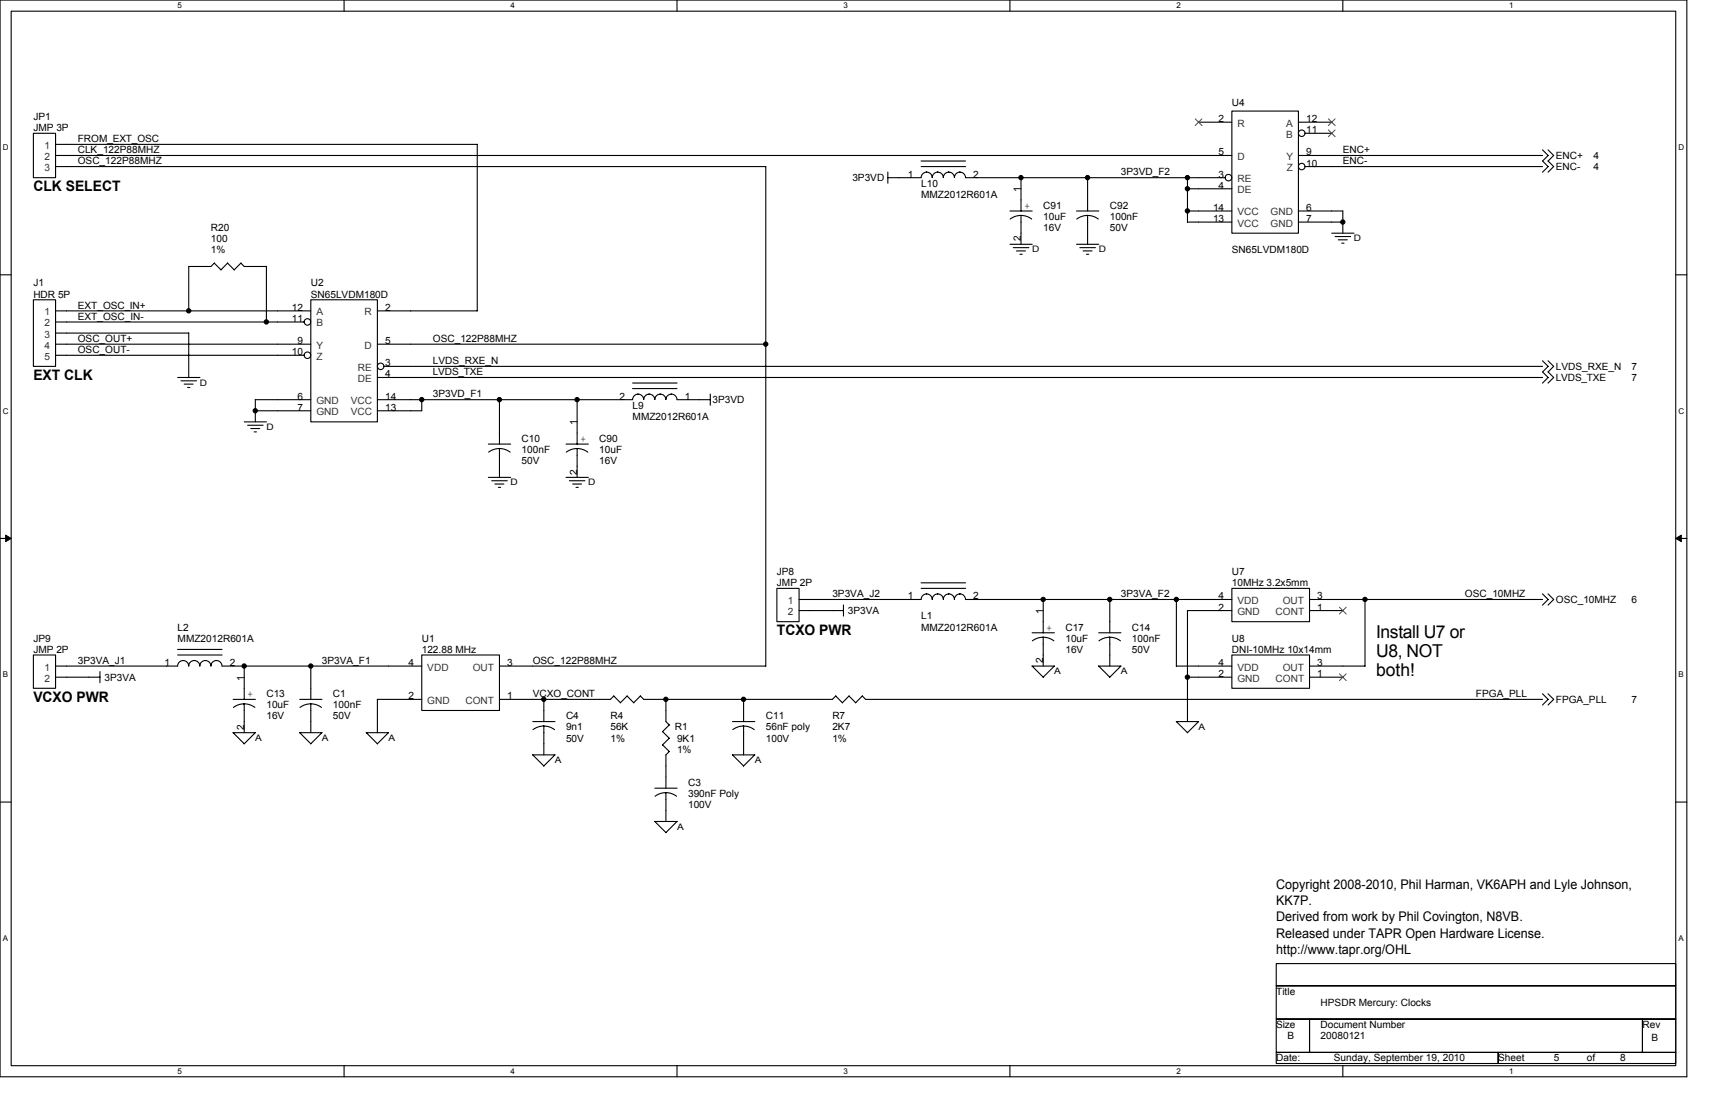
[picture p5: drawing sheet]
<svg xmlns="http://www.w3.org/2000/svg" width="432mm" height="279mm" viewBox="0 0 432 279" stroke-linecap="round" stroke-linejoin="round" font-family="sans-serif">
<path d="M0 0h424.7v271h-424.7zM2.8 2.8h419.1v265.4h-419.1z" fill="none" stroke="#000" stroke-width=".28"/>
<g fill="#fff">
<path d="M44.7 .3h1.1v2.2h-1.1z"/>
<path d="M44.7 268.5h1.1v2.3h-1.1z"/>
</g>
<path d="M86.6 0v2.8M86.6 268.2v2.8" fill="none" stroke="#000" stroke-width=".28"/>
<g fill="#fff">
<path d="M128.5 .3h1.2v2.2h-1.2z"/>
<path d="M128.5 268.5h1.2v2.3h-1.2z"/>
</g>
<path d="M170.5 0v2.8M170.5 268.2v2.8" fill="none" stroke="#000" stroke-width=".28"/>
<g fill="#fff">
<path d="M212.4 .3h1.1v2.2h-1.1z"/>
<path d="M212.4 268.5h1.1v2.3h-1.1z"/>
</g>
<path d="M254.3 0v2.8M254.3 268.2v2.8" fill="none" stroke="#000" stroke-width=".28"/>
<g fill="#fff">
<path d="M296.2 .3h1.1v2.2h-1.1z"/>
<path d="M296.2 268.5h1.1v2.3h-1.1z"/>
</g>
<path d="M338.1 0v2.8M338.1 268.2v2.8" fill="none" stroke="#000" stroke-width=".28"/>
<g fill="#fff">
<path d="M380 .3h1.1v2.2h-1.1z"/>
<path d="M380 268.5h1.1v2.3h-1.1z"/>
<path d="M.7 36h1.5v2.2h-1.5z"/>
<path d="M422.6 36h1.5v2.2h-1.5z"/>
<path d="M.7 102.3h1.5v2.3h-1.5z"/>
<path d="M422.6 102.3h1.5v2.3h-1.5z"/>
</g>
<path d="M0 69.2h2.8M421.9 69.2h2.8" fill="none" stroke="#000" stroke-width=".28"/>
<g fill="#fff">
<path d="M.7 168.7h1.4v2.2h-1.4z"/>
<path d="M422.6 168.7h1.3v2.2h-1.3z"/>
</g>
<path d="M0 135.5h2.8M421.9 135.5h2.8" fill="none" stroke="#000" stroke-width=".28"/>
<path d="M1.4 134.7l1.4 .8-1.4 .8zM421.9 135.5l1.4-.8v1.6z" fill="#000" stroke="#000" stroke-width=".25"/>
<g fill="#fff">
<path d="M.7 235.1h1.4v2.2h-1.4z"/>
<path d="M422.6 235.1h1.4v2.2h-1.4z"/>
</g>
<g fill="none" stroke="#000" stroke-width=".28">
<path d="M8.4 33.5h5.6v11.2h-5.6zM14 36.3h106.2v42h-25.2M14 39.1h296.2M301.8 30.8h8.4M310.2 28h16.7v30.7h-16.7zM326.9 39.1h61.5M326.9 30.8h8.4M328.6 33.5h6.7M388.4 37.7l1.4 1.4-1.4 1.4 1.4 1.4-1.4 1.4M389.8 37.7l1.4 1.4-1.4 1.4 1.4 1.4-1.4 1.4M14 41.9h178.8v125.8h-67M223.5 44.7h8.4"/>
<path d="M223.5 43.3v2.8M231.9 40.5h11.2M231.9 44.7a1.37 1.37 0 0 1 1.4-1.4 1.4 1.4 0 0 1 1.4 1.4 1.37 1.37 0 0 1 1.4-1.4 1.4 1.4 0 0 1 1.4 1.4 1.37 1.37 0 0 1 1.4-1.4 1.4 1.4 0 0 1 1.4 1.4 1.37 1.37 0 0 1 1.4-1.4 1.4 1.4 0 0 1 1.4 1.4M231.9 41.9h11.2M243.1 44.7h65.4M254.3 53.1h5.6M254.3 55.1l1.3-.6 1.4-.3 1.5 .3 1.3 .6M257.1 44.7v8.4M257.1 54.2v7.3M271 53.1h5.6M271.1 55.1l1.3-.6 1.4-.3 1.5 .3 1.2 .6M273.8 44.7v8.4"/>
<path d="M273.8 54.2v7.3M299 53.1h11.2M299 47.5h11.2M299 44.7v11.2h11.2M326.9 53.1h11.2M326.9 55.9h11.2M328.6 41.9h59.8M335.3 58.7h5.6M336.1 59.5h4M338.1 53.1v5.6M8.4 75.5h5.6v16.7h-5.6zM14 78.3h64.3"/>
<path d="M47.5 67.1v11.2M54 66.2l-.9 .9h-5.6M57.3 66.2l-1.7 1.7-1.6-1.7M60.6 66.2l.9 .9h5.6M60.7 66.2l-1.7 1.7-1.7-1.7M67.1 67.1v13.9M78.3 75.5h16.7v30.7h-16.7zM254.3 61.5h5.6M255.1 62.3h3.9M255.9 63.2h2.3M256.8 64h.6M271 61.5h5.6"/>
<path d="M271.9 62.3h3.9M272.7 63.2h2.3M273.6 64h.5M337 60.4h2.2M337.8 61.2h.6M14 81h62.6M14 83.8h33.5v11.2M14 86.6h64.3M14 89.4h62.6M44.7 95h5.6M45.6 95.9h3.9M46.4 96.7h2.2"/>
<path d="M47.2 97.5h.6M95 95h293.4M95 86.6h97.8M96.7 92.2h291.7M159.3 97.8h11.2M159.3 96.4h11.2M178.8 99.2v2.8M388.4 93.6l1.4 1.4-1.4 1.4M388.4 90.8l1.4 1.4-1.4 1.4M389.8 93.6l1.4 1.4-1.4 1.4M389.8 90.8l1.4 1.4-1.4 1.4M61.5 106.2h5.6"/>
<path d="M62.3 107h4M63.1 107.9h2.3M64 108.7h.6M64.3 103.4h14M78.3 100.6h-14v5.6M95 100.6h64.3a1.37 1.37 0 0 1 1.4-1.4 1.4 1.4 0 0 1 1.4 1.4 1.37 1.37 0 0 1 1.3-1.4h.1a1.4 1.4 0 0 1 1.4 1.4 1.37 1.37 0 0 1 1.3-1.4h.1a1.4 1.4 0 0 1 1.4 1.4 1.37 1.37 0 0 1 1.3-1.4h.1a1.4 1.4 0 0 1 1.4 1.4h8.3M106.2 100.6v2.8h-11.2M123 111.8h5.6M123 113.8l1.3-.7 1.4-.2 1.5 .2 1.2 .7M125.8 100.6v11.2M125.8 112.9v7.3M142.5 111.8h5.6"/>
<path d="M142.6 113.8l1.3-.7 1.4-.2 1.4 .2 1.3 .7M145.3 100.6v11.2M145.3 112.9v7.3M123 120.2h5.6M123.8 121h3.9M124.6 121.8h2.3M125.5 122.7h.5M142.5 120.2h5.6M143.4 121h3.9M144.2 121.8h2.2M145 122.7h.6M195.6 148.1h5.6v8.4h-5.6z"/>
<path d="M201.2 150.9h30.7a1.37 1.37 0 0 1 1.4-1.4 1.4 1.4 0 0 1 1.4 1.4 1.37 1.37 0 0 1 1.4-1.4 1.4 1.4 0 0 1 1.4 1.4 1.37 1.37 0 0 1 1.4-1.4 1.4 1.4 0 0 1 1.4 1.4 1.37 1.37 0 0 1 1.4-1.4 1.4 1.4 0 0 1 1.4 1.4h67.1M201.2 153.7h11.2M212.4 152.3v2.8M231.9 146.7h11.2M231.9 148.1h11.2M259.9 159.3h5.6M262.7 150.9v8.4M276.6 159.3h5.6M279.4 150.9v8.4M296.2 150.9v16.8h14M310.2 148.1h19.5v8.4h-19.5zM310.2 153.7h-11.2v27.9"/>
<path d="M329.7 153.7h8.4M329.7 150.9h58.7M343.7 150.9v16.8h-14M388.4 149.5l1.4 1.4-1.4 1.4M389.8 149.5l1.4 1.4-1.4 1.4M8.4 164.9h5.6v8.3h-5.6zM14 167.7h30.7M14 170.5h11.2M25.2 169v2.9M44.7 163.5h11.2M44.7 167.6a1.37 1.37 0 0 1 1.4-1.3 1.4 1.4 0 0 1 1.4 1.3 1.37 1.37 0 0 1 1.4-1.3 1.4 1.4 0 0 1 1.4 1.3 1.37 1.37 0 0 1 1.4-1.3 1.4 1.4 0 0 1 1.4 1.3 1.37 1.37 0 0 1 1.4-1.3 1.4 1.4 0 0 1 1.4 1.3M44.7 164.9h11.2"/>
<path d="M55.9 167.7h50.3M58.7 176h5.6M58.8 178.1l1.2-.7 1.5-.2 1.4 .2 1.3 .7M61.5 167.6v8.5M61.5 177.2v7.2M75.5 176h5.6M75.5 178.1l1.3-.7 1.4-.2 1.5 .2 1.2 .7M78.3 167.6v8.4M78.3 177.2v7.2M95 176h11.2M95 176v8.4M106.2 164.9h19.6v13.9h-19.6z"/>
<path d="M125.8 176h27.9l.9-.8 1.6 1.7M136.9 176v5.6M157.9 175.2l1.7 1.7M157.9 175.2l-1.7 1.7M161.2 175.2l.9 .8h47.5l.8-.8 1.7 1.7M161.2 175.2l-1.6 1.7M167.7 176v5.6l.8 .9-1.7 1.7 1.7 1.6-1.7 1.7 1.7 1.7M187.2 176v5.6M212.1 176.9l1.7-1.7 1.7 1.7M217.1 175.2l.9 .8h170.4M217.1 175.2l-1.7 1.7M259.8 167.6l2.9 2.9"/>
<path d="M259.9 167.7h5.6M259.9 161.3l1.3-.7 1.4-.2 1.5 .2 1.2 .7M262.7 160.4v7.3M265.5 167.7l-2.9 2.8M276.6 167.6l2.8 2.9 2.8-2.8h-5.6M276.7 161.3l1.3-.7 1.4-.2 1.4 .2 1.3 .7M279.4 160.4v7.3M299 170.5h11.2M310.2 164.9h19.5v8.3h-19.5zM329.7 170.5h8.4M388.4 174.6l1.4 1.4-1.4 1.5M389.8 174.6l1.4 1.4-1.4 1.5"/>
<path d="M64.3 184.4l-2.8 2.8M64.3 184.4h-5.6l2.8 2.8M75.4 184.4l2.9 2.8M75.5 184.4h5.6l-2.9 2.8M95 187.2l-2.8-2.8h5.6l-2.8 2.8M134.1 190l2.8 2.8 2.8-2.8h-5.6M134.1 181.6h5.6M134.2 183.7l1.3-.7 1.4-.2 1.5 .2 1.2 .7M136.9 182.8v7.2M164.9 198.4h5.6M167.7 190v8.4M167.7 199.5v7.3"/>
<path d="M168.5 189.2l-.9 .8M184.4 190l2.8 2.8 2.8-2.8h-5.6M184.4 181.6h5.6M184.5 183.7l1.3-.7 1.4-.2 1.4 .2 1.3 .7M187.2 182.8v7.2M296.2 181.6l2.8 2.8 2.8-2.8M296.2 181.6h5.6M0 201.9h2.8M164.9 200.4l1.3-.7 1.4-.2 1.5 .2 1.2 .7M167.7 209.6l-2.8-2.8h5.6l-2.9 2.8M421.9 201.9h2.8M321.3 242.5h100.6v5.6h-100.6z"/>
<path d="M321.3 248.1h100.6v8.4h-100.6zM321.3 256.5h8.4v8.4h-8.4zM329.7 256.5h83.8v8.4h-83.8zM413.5 256.5h8.4v8.4h-8.4zM321.3 264.9h55.9v2.8h-55.9zM377.2 264.9h44.7v2.8h-44.7z"/>
<circle cx="327.7" cy="33.5" r=".82"/>
<circle cx="309.3" cy="44.7" r=".82"/>
<circle cx="327.7" cy="41.9" r=".82"/>
<circle cx="77.4" cy="81" r=".82"/>
<circle cx="77.4" cy="89.4" r=".82"/>
<circle cx="95.8" cy="92.2" r=".82"/>
</g>
<path d="M300.9 29.9l1.7 1.7M302.6 29.9l-1.7 1.7M334.5 32.7l1.7 1.7M334.5 29.9l1.7 1.7M336.1 32.7l-1.7 1.7M336.1 29.9l-1.7 1.7M337.2 152.8l1.8 1.8M338.9 152.8l-1.7 1.8M337.2 169.6l1.8 1.7M338.9 169.6l-1.7 1.7" fill="none" stroke="#4c4c4c" stroke-width=".25"/>
<g fill="#000" stroke="#000" stroke-width=".28">
<circle cx="257.1" cy="44.7" r=".54"/>
<circle cx="273.8" cy="44.7" r=".54"/>
<circle cx="299" cy="53.1" r=".54"/>
<circle cx="299" cy="44.7" r=".54"/>
<circle cx="299" cy="47.5" r=".54"/>
<circle cx="338.1" cy="55.9" r=".54"/>
<circle cx="47.5" cy="78.2" r=".54"/>
<circle cx="67.1" cy="81" r=".54"/>
<circle cx="192.8" cy="86.6" r=".54"/>
<circle cx="64.3" cy="103.4" r=".54"/>
<circle cx="106.2" cy="100.6" r=".54"/>
<circle cx="125.7" cy="100.6" r=".54"/>
<circle cx="145.3" cy="100.6" r=".54"/>
<circle cx="262.6" cy="150.9" r=".54"/>
<circle cx="279.4" cy="150.9" r=".54"/>
<circle cx="296.2" cy="150.9" r=".54"/>
<circle cx="343.7" cy="150.9" r=".54"/>
<circle cx="61.5" cy="167.6" r=".54"/>
<circle cx="78.2" cy="167.6" r=".54"/>
<circle cx="136.9" cy="176" r=".54"/>
<circle cx="167.6" cy="176" r=".54"/>
<circle cx="187.2" cy="176" r=".54"/>
<circle cx="299" cy="170.4" r=".54"/>
</g>
<g font-size="4.5">
<text x="346.5" y="160.5">Install U7 or</text>
<text x="346.5" y="165.3">U8, NOT</text>
<text x="346.5" y="170.1">both!</text>
</g>
<g font-size="3.6">
<text x="8.4" y="48.1">CLK SELECT</text>
<text x="8.4" y="95.6">EXT CLK</text>
<text x="195.6" y="159.9">TCXO PWR</text>
<text x="8.4" y="176.6">VCXO PWR</text>
</g>
<g font-size="3.3">
<text x="321.3" y="223.8">Copyright 2008-2010, Phil Harman, VK6APH and Lyle Johnson,</text>
<text x="321.3" y="227.8">KK7P.</text>
<text x="321.3" y="231.9">Derived from work by Phil Covington, N8VB.</text>
<text x="321.3" y="236">Released under TAPR Open Hardware License.</text>
<text x="321.3" y="240.1">http://www.tapr.org/OHL</text>
</g>
<g font-size="2.5">
<text x="310.2" y="26.6">U4</text>
<text x="8.4" y="30.2">JP1</text>
<text x="8.4" y="33">JMP 3P</text>
<text x="19.6" y="35.8">FROM_EXT_OSC</text>
<text x="306.8" y="30.7">2</text>
<text x="328.9" y="33.5">11</text>
<text x="328.9" y="30.7">12</text>
<text x="19.6" y="38.6">CLK_122P88MHZ</text>
<text x="19.6" y="41.4">OSC_122P88MHZ</text>
<text x="306.8" y="39.1">5</text>
<text x="328.9" y="41.9">10</text>
<text x="328.9" y="39.1">9</text>
<text x="338.1" y="38.6">ENC+</text>
<text x="338.1" y="41.4">ENC-</text>
<text x="391.7" y="40">ENC+</text>
<text x="401.2" y="40">4</text>
<text x="214.6" y="45.6">3P3VD</text>
<text x="228.6" y="44.7">1</text>
<text x="231.9" y="47">L10</text>
<text x="245" y="44.7">2</text>
<text x="282.2" y="44.2">3P3VD_F2</text>
<text x="306.8" y="44.7">3</text>
<text x="306.8" y="47.5">4</text>
<text x="391.7" y="42.8">ENC-</text>
<text x="401.2" y="42.8">4</text>
<text x="231.9" y="49.8">MMZ2012R601A</text>
<text x="257" y="48.4" transform="rotate(-90 257 48.4)">1</text>
<text x="257.9" y="52.6">+</text>
<text x="262.7" y="52.6">C91</text>
<text x="279.4" y="52.6">C92</text>
<text x="305.4" y="53.1">14</text>
<text x="328.9" y="53.1">6</text>
<text x="53.1" y="58.1">R20</text>
<text x="262.7" y="55.4">10uF</text>
<text x="262.7" y="58.1">16V</text>
<text x="279.4" y="55.4">100nF</text>
<text x="279.4" y="58.1">50V</text>
<text x="305.4" y="55.9">13</text>
<text x="328.9" y="55.9">7</text>
<text x="53.1" y="60.9">100</text>
<text x="53.1" y="63.7">1%</text>
<text x="257" y="60.8" transform="rotate(-90 257 60.8)">2</text>
<text x="310.2" y="63.7">SN65LVDM180D</text>
<text x="8.4" y="72.1">J1</text>
<text x="8.4" y="74.9">HDR 5P</text>
<text x="19.6" y="77.7">EXT_OSC_IN+</text>
<text x="78.3" y="72.1">U2</text>
<text x="78.3" y="74.9">SN65LVDM180D</text>
<text x="19.6" y="80.5">EXT_OSC_IN-</text>
<text x="73.5" y="81">11</text>
<text x="73.5" y="78.2">12</text>
<text x="97" y="78.2">2</text>
<text x="19.6" y="88.9">OSC_OUT-</text>
<text x="19.6" y="86.1">OSC_OUT+</text>
<text x="73.5" y="89.4">10</text>
<text x="74.9" y="86.6">9</text>
<text x="97" y="86.6">5</text>
<text x="109" y="86.1">OSC_122P88MHZ</text>
<text x="97" y="92.2">3</text>
<text x="97" y="95">4</text>
<text x="109" y="94.5">LVDS_TXE</text>
<text x="109" y="91.7">LVDS_RXE_N</text>
<text x="391.7" y="95.9">LVDS_TXE</text>
<text x="391.7" y="93.1">LVDS_RXE_N</text>
<text x="410.7" y="93.1">7</text>
<text x="410.7" y="95.9">7</text>
<text x="74.9" y="100.6">6</text>
<text x="97" y="100.6">14</text>
<text x="109" y="100.1">3P3VD_F1</text>
<text x="155.9" y="100.6">2</text>
<text x="172.4" y="100.6">1</text>
<text x="179.4" y="101.5">3P3VD</text>
<text x="74.9" y="103.4">7</text>
<text x="97" y="103.4">13</text>
<text x="145.3" y="107" transform="rotate(-90 145.3 107)">1</text>
<text x="159.3" y="102.8">L9</text>
<text x="159.3" y="105.6">MMZ2012R601A</text>
<text x="131.3" y="111.2">C10</text>
<text x="146.2" y="111.3">+</text>
<text x="150.9" y="111.2">C90</text>
<text x="131.3" y="114">100nF</text>
<text x="131.3" y="116.8">50V</text>
<text x="145.3" y="119.4" transform="rotate(-90 145.3 119.4)">2</text>
<text x="150.9" y="114">10uF</text>
<text x="150.9" y="116.8">16V</text>
<text x="195.6" y="144.8">JP8</text>
<text x="195.6" y="147.6">JMP 2P</text>
<text x="310.2" y="144.8">U7</text>
<text x="310.2" y="147.6">10MHz 3.2x5mm</text>
<text x="209.6" y="150.3">3P3VA_J2</text>
<text x="213.5" y="154.5">3P3VA</text>
<text x="228.6" y="150.9">1</text>
<text x="231.9" y="155.9">L1</text>
<text x="245" y="150.9">2</text>
<text x="262.6" y="154.5" transform="rotate(-90 262.6 154.5)">1</text>
<text x="282.2" y="150.3">3P3VA_F2</text>
<text x="306.8" y="153.7">2</text>
<text x="306.8" y="150.9">4</text>
<text x="331.7" y="153.7">1</text>
<text x="331.7" y="150.9">3</text>
<text x="368.8" y="150.3">OSC_10MHZ</text>
<text x="391.7" y="151.7">OSC_10MHZ</text>
<text x="410.7" y="151.7">6</text>
<text x="8.4" y="161.5">JP9</text>
<text x="44.7" y="158.7">L2</text>
<text x="44.7" y="161.5">MMZ2012R601A</text>
<text x="106.2" y="161.5">U1</text>
<text x="231.9" y="158.7">MMZ2012R601A</text>
<text x="263.5" y="158.7">+</text>
<text x="268.2" y="158.7">C17</text>
<text x="268.2" y="161.5">10uF</text>
<text x="285" y="158.7">C14</text>
<text x="285" y="161.5">100nF</text>
<text x="310.2" y="161.5">U8</text>
<text x="8.4" y="164.3">JMP 2P</text>
<text x="19.6" y="167.1">3P3VA_J1</text>
<text x="41.4" y="167.6">1</text>
<text x="57.8" y="167.6">2</text>
<text x="81" y="167.1">3P3VA_F1</text>
<text x="102.8" y="167.6">4</text>
<text x="106.2" y="164.3">122.88 MHz</text>
<text x="127.7" y="167.6">3</text>
<text x="134.1" y="167.1">OSC_122P88MHZ</text>
<text x="262.6" y="166.9" transform="rotate(-90 262.6 166.9)">2</text>
<text x="268.2" y="164.3">16V</text>
<text x="285" y="164.3">50V</text>
<text x="306.8" y="167.6">4</text>
<text x="310.2" y="164.3">DNI-10MHz 10x14mm</text>
<text x="331.7" y="167.6">3</text>
<text x="26.3" y="171.3">3P3VA</text>
<text x="61.5" y="171.3" transform="rotate(-90 61.5 171.3)">1</text>
<text x="306.8" y="170.4">2</text>
<text x="331.7" y="170.4">1</text>
<text x="62.3" y="175.5">+</text>
<text x="67.1" y="175.5">C13</text>
<text x="67.1" y="178.3">10uF</text>
<text x="83.8" y="175.5">C1</text>
<text x="83.8" y="178.3">100nF</text>
<text x="102.8" y="176">2</text>
<text x="127.7" y="176">1</text>
<text x="134.1" y="175.5">VCXO_CONT</text>
<text x="371.6" y="175.5">FPGA_PLL</text>
<text x="391.7" y="176.9">FPGA_PLL</text>
<text x="410.7" y="176.9">7</text>
<text x="61.5" y="183.7" transform="rotate(-90 61.5 183.7)">2</text>
<text x="67.1" y="181.1">16V</text>
<text x="83.8" y="181.1">50V</text>
<text x="142.5" y="181.1">C4</text>
<text x="142.5" y="183.9">9n1</text>
<text x="153.7" y="181.1">R4</text>
<text x="153.7" y="183.9">56K</text>
<text x="169.9" y="183.9">R1</text>
<text x="192.8" y="181.1">C11</text>
<text x="192.8" y="183.9">56nF poly</text>
<text x="209.6" y="181.1">R7</text>
<text x="209.6" y="183.9">2K7</text>
<text x="142.5" y="186.7">50V</text>
<text x="153.7" y="186.7">1%</text>
<text x="170.5" y="186.7">9K1</text>
<text x="170.5" y="189.5">1%</text>
<text x="192.8" y="186.7">100V</text>
<text x="209.6" y="186.7">1%</text>
<text x="173.2" y="197.8">C3</text>
<text x="173.2" y="200.6">390nF Poly</text>
<text x="173.2" y="203.4">100V</text>
<text x="321.3" y="250.4">Title</text>
<text x="332.5" y="253.2">HPSDR Mercury: Clocks</text>
<text x="321.3" y="258.8">Size</text>
<text x="324.1" y="261.6">B</text>
<text x="332.5" y="258.8">Document Number</text>
<text x="332.5" y="261.6">20080121</text>
<text x="413.5" y="258.8">Rev</text>
<text x="415.8" y="262.1">B</text>
<text x="321.3" y="267.1">Date:</text>
<text x="335.9" y="267.1">Sunday, September 19, 2010</text>
<text x="377.2" y="267.1">Sheet</text>
<text x="391.2" y="267.1">5</text>
<text x="399.6" y="267.1">of</text>
<text x="407.9" y="267.1">8</text>
</g>
<g font-size="2.5" fill="#333">
<text x="311.6" y="31.9">R</text>
<text x="323.8" y="34.7">B</text>
<text x="323.8" y="31.9">A</text>
<text x="11.2" y="37.5">1</text>
<text x="11.2" y="40.3">2</text>
<text x="311.6" y="40.3">D</text>
<text x="323.9" y="40.3">Y</text>
<text x="11.2" y="43.1">3</text>
<text x="311.6" y="45.8">RE</text>
<text x="324" y="43.1">Z</text>
<text x="311.6" y="48.6">DE</text>
<text x="311.6" y="54.2">VCC</text>
<text x="311.6" y="57">VCC</text>
<text x="319.9" y="54.2">GND</text>
<text x="319.9" y="57">GND</text>
<text x="11.2" y="79.4">1</text>
<text x="11.2" y="82.2">2</text>
<text x="79.7" y="82.2">B</text>
<text x="79.7" y="79.4">A</text>
<text x="91.8" y="79.4">R</text>
<text x="11.2" y="85">3</text>
<text x="11.2" y="87.8">4</text>
<text x="79.7" y="87.8">Y</text>
<text x="91.8" y="87.8">D</text>
<text x="11.2" y="90.6">5</text>
<text x="79.7" y="90.6">Z</text>
<text x="90.1" y="93.3">RE</text>
<text x="79.7" y="101.7">GND</text>
<text x="88.3" y="101.7">VCC</text>
<text x="90.1" y="96.1">DE</text>
<text x="79.7" y="104.5">GND</text>
<text x="88.3" y="104.5">VCC</text>
<text x="198.4" y="152">1</text>
<text x="198.4" y="154.8">2</text>
<text x="311.6" y="154.8">GND</text>
<text x="311.6" y="152">VDD</text>
<text x="321.2" y="154.8">CONT</text>
<text x="323" y="152">OUT</text>
<text x="11.2" y="168.8">1</text>
<text x="11.2" y="171.6">2</text>
<text x="107.6" y="168.8">VDD</text>
<text x="119" y="168.8">OUT</text>
<text x="311.6" y="171.6">GND</text>
<text x="311.6" y="168.8">VDD</text>
<text x="321.2" y="171.6">CONT</text>
<text x="323" y="168.8">OUT</text>
<text x="107.6" y="177.2">GND</text>
<text x="117.2" y="177.2">CONT</text>
</g>
<g font-size="2.2">
<text x="259.9" y="63.5">D</text>
<text x="276.6" y="63.5">D</text>
<text x="340.9" y="60.7">D</text>
<text x="50.3" y="97">D</text>
<text x="67.1" y="108.2">D</text>
<text x="128.5" y="122.2">D</text>
<text x="148.1" y="122.2">D</text>
<text x="265.5" y="169.7">A</text>
<text x="282.2" y="169.7">A</text>
<text x="301.8" y="183.7">A</text>
<text x="64.3" y="186.5">A</text>
<text x="81" y="186.5">A</text>
<text x="97.8" y="186.5">A</text>
<text x="139.7" y="192">A</text>
<text x="190" y="192">A</text>
<text x="170.5" y="208.8">A</text>
</g>
<g font-size="2">
<text x="44.7" y="2.1">5</text>
<text x="128.5" y="2.1">4</text>
<text x="212.4" y="2.1">3</text>
<text x="296.2" y="2.1">2</text>
<text x="380" y="2.1">1</text>
<text x=".7" y="37.8">D</text>
<text x="422.6" y="37.8">D</text>
<text x=".7" y="104.1">C</text>
<text x="422.6" y="104.1">C</text>
<text x=".7" y="170.5">B</text>
<text x="422.6" y="170.5">B</text>
<text x=".7" y="236.9">A</text>
<text x="422.6" y="236.9">A</text>
<text x="44.7" y="270.3">5</text>
<text x="128.5" y="270.3">4</text>
<text x="212.4" y="270.3">3</text>
<text x="296.2" y="270.3">2</text>
<text x="380" y="270.3">1</text>
</g>
</svg>
